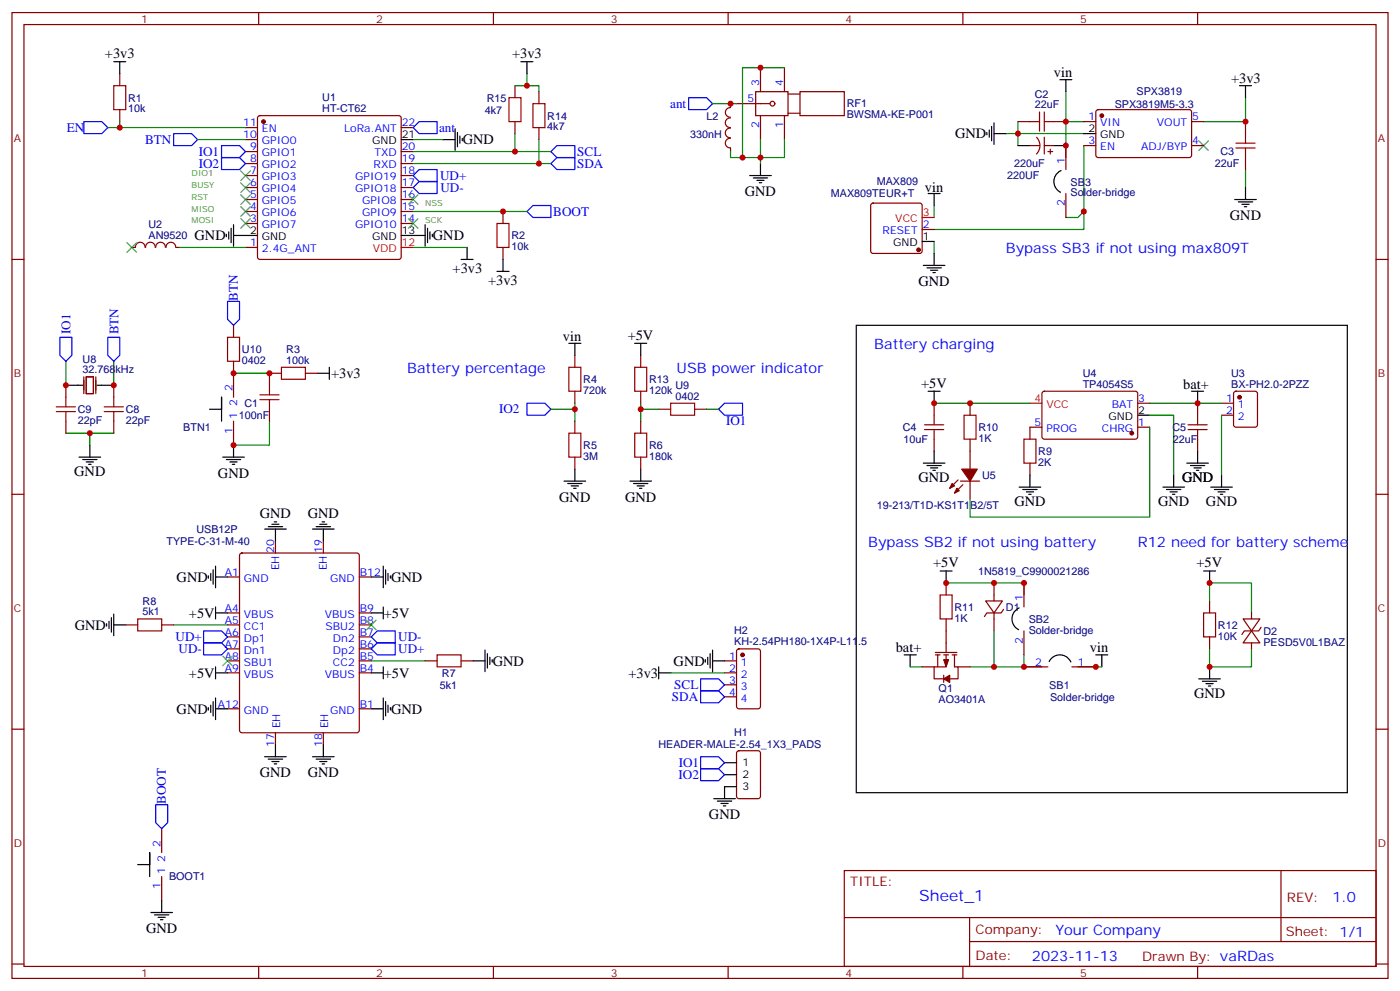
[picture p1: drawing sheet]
<svg xmlns="http://www.w3.org/2000/svg" width="412mm" height="292mm" viewBox="0 0 412 292" stroke-linecap="round" stroke-linejoin="round" font-family="sans-serif">
<g fill="none" stroke="#870000" stroke-width=".35">
<path d="M3.5 3.7h405.4v284.3h-405.4zM7.1 7.2h398.2v277.3h-398.2zM76.2 3.7v3.5M145.3 3.7v3.5M214.5 3.7v3.5M224 19.9v7.1M231.1 19.9v7.1M283.6 3.7v3.5M352.8 3.7v3.5M35.3 21.7v3.5M35.3 32.3v3.5M72.3 37.6h3.5"/>
<path d="M76.1 34.2l.5-.2h40.9l.5 .2 .2 .5v41l-.3 .5-.4 .2h-40.9l-.5-.3-.3-.4v-41zM118.2 37.6h3.5M151.7 25.2v3.6M151.7 35.8v3.5M158.7 27v3.5M158.7 37.6v3.5M215.2 37.7a1.41 1.41 0 0 0-1.5 1.4 1.41 1.41 0 0 0 1.5 1.4M215.2 34.7a1.41 1.41 0 0 0-1.5 1.4 1.41 1.41 0 0 0 1.5 1.4M215.2 31.7a1.41 1.41 0 0 0-1.5 1.4 1.41 1.41 0 0 0 1.5 1.4M215.2 30.5v1.1M217 30.5h9.8M222.6 27h9.5v7h-9.5z"/>
<path d="M224 34v7.1M231.1 34v7.1M232.1 33.3h3.6M232.1 27.7h3.6M235.7 27h13v7h-13zM299.9 35.8h3.5M310.4 35.8h3.6M319.3 35.8h3.5M323 32.5l.5-.2h27.1l.4 .7-.1 13-.6 .4-27.1-.1-.4-.6v-12.7zM351 35.8h3.5M366.9 35.8v3.5M72.3 58.7h3.5"/>
<path d="M72.3 55.2h3.5M72.3 51.7h3.5M72.3 48.2h3.5M72.3 44.6h3.5M72.3 41.1h3.5M118.2 58.7h3.5M118.2 55.2h3.5M118.2 51.7h3.5M118.2 48.2h3.5M118.2 44.6h3.5M215.2 40.7a1.41 1.41 0 0 0-1.5 1.4 1.41 1.41 0 0 0 1.5 1.4M215.2 43.6v1"/>
<path d="M303.4 42.9h2.8M305.4 40.4a3.5 3.5 0 0 1-.1 4.9M307.6 40.4v4.9M307.6 42.9h2.8M308.7 44.6h1.4M309.4 43.9v1.4M314 42.9v7M314 57v7M319.3 42.9h3.5M351 42.9h3.5M366.9 46.4v3.5M3.5 76.4h3.6"/>
<path d="M38.8 72.8h1.1M39.9 72.8a1.41 1.41 0 0 1 1.4-1.5 1.41 1.41 0 0 1 1.4 1.5M42.9 72.8a1.41 1.41 0 0 1 1.4-1.5 1.41 1.41 0 0 1 1.4 1.5M45.9 72.8a1.41 1.41 0 0 1 1.4-1.5 1.41 1.41 0 0 1 1.4 1.5M48.9 72.8a1.41 1.41 0 0 1 1.4-1.5 1.41 1.41 0 0 1 1.4 1.5M51.9 72.8h1M72.3 72.8h3.5M72.3 65.8h3.5M72.3 62.3h3.5M118.2 65.8h3.5M118.2 62.3h3.5M148.2 62.3v3.5"/>
<path d="M148.2 72.8v3.6M256.7 60l.5-.2h13.7l.5 .2 .2 .5v13.4l-.2 .5-.5 .2h-13.7l-.5-.2-.2-.5v-13.4zM271.6 67.6h3.6M405.3 76.4h3.6M68.8 95.8v3.5M19.4 113.4v3.5M24.7 110.9v5M25.4 110.9h2.1v5h-2.1zM28.2 110.9v5M33.5 113.4v3.5M68.8 106.4v10.5M82.9 109.9h-3.5v3.5"/>
<path d="M90 109.9h3.5M169.3 104.6v3.5M169.3 115.2v3.5M188.7 104.6v3.5M188.7 115.2v3.5M275.2 118.7v3.5M285.8 118.7v3.5M307.2 115.4l.4-.2h27.1l.4 .7v13l-.7 .4-27.1-.1-.4-.6v-12.7zM335.1 118.7h3.6M352.8 118.7v3.5M359.8 118.7h3.6M363.6 115.4l.5-.2h5.6l.7 .4v9.5l-.4 .6-5.9 .1-.7-.5v-9.4z"/>
<path d="M19.4 124v3.5M33.5 124v3.5M68.8 124v7.1M79.4 120.5v3.5M169.3 124v3.5M169.3 134.6v3.5M188.7 124v3.5M188.7 134.6v3.5M194 120.5h3.6M204.6 120.5h3.5M275.2 129.3v3.5M285.8 129.3v8.8"/>
<path d="M303.4 136.3v3.6M306.9 125.8h-3.5v3.5M335.1 125.8h3.6M352.8 129.3v3.5M359.8 122.2h3.6M3.5 145.5h3.6M81.1 159.3v3.5M95.2 159.3v3.5M282.2 141.3l-2.4 2.5M282.9 141.6h5.7M283.6 142.7l-2.4 2.5M285.8 141.6v5.3"/>
<path d="M405.3 145.5h3.6M67 169.9h3.6M70.8 163l.5-.2h33.8l.7 .4v51.8l-.4 .7h-34.1l-.7-.4v-51.8zM105.8 169.9h3.6M278.7 171.6v3.6M290.3 176.9h5l-2.5 3.5zM292.8 171.6v5.3M295.6 179.4l-.7 1h-4.2l-.7 1.1M301.6 171.6v7.1M356.3 176.9v3.5M37 184h3.6M47.6 184h3.6"/>
<path d="M67 198.1h3.6M67 194.6h3.6M67 191h3.6M67 187.5h3.6M67 184h3.6M67 180.4h3.6M105.8 198.1h3.6M105.8 194.6h3.6M105.8 191h3.6M105.8 187.5h3.6M105.8 184h3.6M105.8 180.4h3.6"/>
<path d="M125.2 194.6h3.6M135.8 194.6h3.5M213.4 198.1h3.6M213.4 194.6h3.6M217.2 191.2l.5-.2h5.6l.7 .5v16.5l-.4 .6-5.9 .1-.7-.5v-16.5zM271.6 196.3h3.6M275.2 196.3v3.5h2.8M275.5 192.1h6.4M275.5 192.8h1.4M276.2 192.8v3.5M278 198.8v2.1M278 192.8h1.4"/>
<path d="M278.7 192.8v3.5h-3.5M278.7 182.2v9.9M280.5 192.8h1.4M281.2 192.8v3.5h1v3.5h-2.4M282.2 196.3h3.6M292.8 180.4v5.3M301.6 196.3h7.1M301.6 185.7v7.1M315.7 196.3h7.1M356.3 187.5v3.5M366.2 182.2h4.9l-2.4 3.5zM368.7 185.7l2.4 3.6h-4.9z"/>
<path d="M368.7 180.4v1.8M368.7 189.3v1.7M371.5 184.7l-.7 1h-4.3l-.7 1.1M3.5 214.7h3.6M67 208.7h3.6M81.1 215.7v3.6M95.2 215.7v3.6M105.8 208.7h3.6M213.4 201.6h3.6M213.4 205.1h3.6M405.3 214.7h3.6M217.2 221.2l.5-.2h5.6l.7 .4v13l-.4 .7h-5.9l-.7-.4v-13z"/>
<path d="M47.6 243.9v7.1M47.6 258.1v7M248.7 256.3h156.6v28.2h-156.6zM377.3 256.3v20.9M248.7 270.1h156.5M285.6 277.2h119.6M285.6 270.1v14.2M3.5 283.8h3.6M76.2 284.5v3.5M145.3 284.5v3.5M214.5 284.5v3.5M283.6 284.5v3.5"/>
<path d="M352.8 284.5v3.5M405.3 283.8h3.6"/>
<circle cx="227.5" cy="30.5" r=".71"/>
</g>
<g fill="#870000" stroke="#870000" stroke-width=".35">
<path d="M281.9 143.8l.7 .7-1.4 .7z"/>
<path d="M280.5 142.3l.7 .8-1.4 .7z"/>
<path d="M283.3 138.1h4.6l-2.1 3.5z"/>
<path d="M278 194.2h1.4l-.7 2.1z"/>
<path d="M278 199.8l1.8-1v2.1z"/>
<circle cx="77.6" cy="35.8" r=".53"/>
<circle cx="324.6" cy="34" r=".53"/>
<circle cx="365.1" cy="116.9" r=".53"/>
<circle cx="333.4" cy="127.5" r=".53"/>
<circle cx="270.6" cy="73.6" r=".53"/>
<circle cx="218.7" cy="192.8" r=".53"/>
</g>
<g fill="none" stroke="#000" stroke-width=".35">
<path d="M33.5 18.2h3.5M35.3 18.2v3.5M153.5 18.2h3.5M155.2 18.2v3.5M134.1 37.9v6.4M134.8 39v4.2M290.7 39v.7M291.4 38.3v2.1M292.1 37.2v4.3M292.8 39.3h3.5M292.8 36.2v6.3M312.2 23.5h3.5"/>
<path d="M314 23.5v3.5M319.3 39.3h3.5M365.1 25.2h3.6M366.9 25.2v3.6M118.2 41.1h3.5M130.5 41.1h3.6M135.5 40v2.2M136.2 40.7v.8M220.8 51.7h6.4M221.9 52.4h4.2M223 53.1h2.1M223.7 53.8h.7"/>
<path d="M224 48.2v3.5M273.4 57h3.5M275.2 57v3.5M299.9 42.9h3.5M310.4 42.9h3.6M312.5 50.2a3.5 3.5 0 0 0-2.1 3.2 3.5 3.5 0 0 0 2 3.2M363.7 58.7h6.4M364.8 59.4h4.2M366.9 55.2v3.5M66.7 69v.7M67.4 68.3v2.1M68.1 67.2v4.2"/>
<path d="M68.8 69.3h7M68.8 66.1v6.4M118.2 69.3h7M125.2 66.1v6.4M125.9 67.2v4.2M126.6 68.3v2.1M127.4 69v.7M135.8 76.4h3.5M137.6 72.8v3.6M146.4 79.9h3.5M148.2 76.4v3.5M271.6 71.1h3.6"/>
<path d="M272 78.1h6.3M273 78.8h4.3M274.1 79.6h2.1M275.2 74.6v3.5M365.8 60.1h2.1M366.5 60.9h.7M252.2 95.8h144.7v137.6h-144.7zM274.8 80.3h.7M19.4 113.4h4.9M28.6 113.4h4.9M93.5 109.9h3.5M97 108.1v3.6"/>
<path d="M167.6 101.1h3.5M169.3 101.1v3.5M187 101.1h3.5M188.7 101.1v3.5M273.4 115.2h3.5M275.2 115.2v3.5M351 115.2h3.5M352.8 115.2v3.5M23.3 134.6h6.3M24.3 135.3h4.3M25.4 136h2.1M26.1 136.7h.7"/>
<path d="M26.5 131.1v3.5M61.7 120.5h3.6v-3.6v7.1M65.6 134.6h6.4M66.7 135.3h4.2M67.7 136h2.1M68.4 136.7h.7M68.8 131.1v3.5M169.3 138.1v3.5M188.7 138.1v3.5M272 136.3h6.3M273 137.1h4.3M274.1 137.8h2.1"/>
<path d="M274.8 138.5h.7M275.2 132.8v3.5M303.4 139.9v3.5M335.1 122.2h3.6M345.7 139.9v3.5M349.6 136.3h6.4M350.7 137.1h4.2M351.7 137.8h2.1M352.4 138.5h.7M352.8 132.8v3.5M359.8 139.9v3.5M78 155.8h6.3"/>
<path d="M79 155h4.3M80.1 154.3h2.1M80.8 153.6h.7M81.1 155.8v3.5M92.1 155.8h6.3M93.1 155h4.3M94.2 154.3h2.1M94.9 153.6h.7M95.2 155.8v3.5M166.2 141.6h6.3M167.2 142.3h4.2M168.3 143.1h2.1"/>
<path d="M169 143.8h.7M185.6 141.6h6.3M186.6 142.3h4.3M187.7 143.1h2.1M188.4 143.8h.7M300.2 143.4h6.4M301.3 144.1h4.2M302.3 144.8h2.1M303 145.5h.7M342.5 143.4h6.4M343.6 144.1h4.2M344.7 144.8h2.1"/>
<path d="M345.4 145.5h.7M356.7 143.4h6.3M357.7 144.1h4.2M358.8 144.8h2.1M359.5 145.5h.7M61.4 169.5v.7M62.1 168.8v2.1M62.8 167.7v4.3M63.5 169.9h3.5M63.5 166.7v6.3M63.5 178.7v3.5M109.4 169.9h3.5"/>
<path d="M112.9 166.7v6.3M112.9 178.7v3.5M113.6 167.7v4.3M114.3 168.8v2.1M115 169.5v.7M276.9 168.1h3.6M278.7 168.1v3.5M300.2 179a3.5 3.5 0 0 0-2.1 3.1 3.5 3.5 0 0 0 2 3.3M354.5 168.1h3.6M356.3 168.1v3.5M31.4 183.6v.7M32.1 182.9v2.1"/>
<path d="M32.8 181.9v4.2M33.5 184h3.5M33.5 180.8v6.3M63.5 196.3v3.5M63.5 198.1h3.5M63.5 180.4h3.5M109.4 198.1h3.5M109.4 180.4h3.5M112.9 196.3v3.5M139.3 194.6h3.6M142.9 191.4v6.3M143.6 192.4v4.3"/>
<path d="M144.3 193.5v2.1M145 194.2v.7M194 198.1h3.6M194 196.3v3.5M207.8 194.2v.7M208.5 193.5v2.1M209.2 192.4v4.3M209.9 194.6h3.5M209.9 191.4v6.3M266.3 192.8h3.6M268.1 192.8v3.5M309.1 194.7a3.5 3.5 0 0 1 3.2-1.9 3.5 3.5 0 0 1 3.1 2.1"/>
<path d="M322.8 192.8h3.5M324.6 192.8v3.5M353.1 199.8h6.4M356.3 196.3v3.5M61.4 208.3v.7M62.1 207.6v2.1M62.8 206.6v4.2M63.5 205.5v6.3M63.5 208.7h3.5M81.1 219.3v3.5M95.2 219.3v3.5M109.4 208.7h3.5"/>
<path d="M112.9 205.5v6.3M113.6 206.6v4.2M114.3 207.6v2.1M115 208.3v.7M354.2 200.6h4.2M355.2 201.3h2.2M356 202h.7M78 222.8h6.3M79 223.5h4.3M80.1 224.2h2.1M80.8 224.9h.7M92.1 222.8h6.3"/>
<path d="M93.1 223.5h4.3M94.2 224.2h2.1M94.9 224.9h.7M210.3 235.1h6.3M211.3 235.8h4.2M212.4 236.5h2.1M213.1 237.2h.7M213.4 224.5h3.6M213.4 228.1h3.6M217 231.6h-3.6v3.5M40.6 254.5h3.5v-3.5v7.1M44.4 268.6h6.4"/>
<path d="M45.5 269.3h4.2M46.6 270.1h2.1M47.3 270.8h.7M47.6 265.1v3.5"/>
</g>
<path d="M118.2 72.8h3.5M271.6 64h3.6M303.4 118.7h3.5" fill="none" stroke="#f00" stroke-width=".35"/>
<g fill="none" stroke="#008700" stroke-width=".35">
<path d="M231.1 19.9h-12.4v26.5h12.4v-5.3M31.7 37.6h40.6M35.3 35.8v1.8M151.7 25.2h7v1.8M151.7 39.3v5.3M155.2 21.7v3.5M209.9 30.5h7.1M296.3 39.3h23M299.9 35.8v7.1M314 35.8v10.6M314 27v8.8h5.3M366.9 28.8v7h-12.4"/>
<path d="M58.2 41.1h14.1M121.7 41.1h8.8M121.7 44.6h40.6M121.7 48.2h40.6M158.7 41.1v7.1M215.2 44.6v1.8h3.5M224 41.1v7.1M319.3 42.9v24.7h-44.1M366.9 49.9v5.3M52.9 72.8h19.4M121.7 72.8h15.9M121.7 62.3h33.5"/>
<path d="M275.2 60.5v3.5M275.2 71.1v3.5M319.3 62.3l-1.8 1.7h-3.5M19.4 106.4v7M33.5 106.4v7M68.8 109.9h10.6M169.3 118.7v5.3M188.7 118.7v5.3M275.2 118.7h28.2M338.7 118.7h21.1M19.4 127.5h7.1v3.6M26.5 127.5h7"/>
<path d="M79.4 124v7.1h-10.6M162.3 120.5h7M188.7 120.5h5.3M208.1 120.5h3.6M338.7 122.2h7v17.7M338.7 125.8v26.4h-52.9v-5.3M359.8 122.2v17.7M278.7 171.6h22.9v3.6M356.3 176.9v-5.3h12.4v8.8M51.2 184h15.8M109.4 194.6h15.8M197.6 198.1h15.8"/>
<path d="M268.1 196.3h3.5M292.8 185.7v10.6h-7M292.8 196.3h14.1M301.6 192.8v3.5M317.5 196.3h7.1M356.3 191v5.3h12.4v-5.3"/>
</g>
<g fill="none" stroke="#a10000" stroke-width=".35">
<path d="M33.5 25.2h3.5v7.1h-3.5zM149.9 28.8h3.6v7h-3.6zM157 30.5h3.5v7.1h-3.5zM303.4 35.8h2.8M306.2 33v5.6M307.6 33v5.6M307.6 35.8h2.8M366.9 39.3v2.9M364.1 43.6h5.6M364.1 42.2h5.6M366.9 43.6v2.8M146.4 65.8h3.5v7h-3.5z"/>
<path d="M67 99.3h3.6v7.1h-3.6zM16.6 119.8h5.6M19.4 116.9v2.9M30.7 119.8h5.6M33.5 116.9v2.9M76.6 117.7h5.6M76.6 116.2h5.6M79.4 113.4v2.8M79.4 117.7v2.8M82.9 108.1h7.1v3.6h-7.1zM167.6 108.1h3.5v7.1h-3.5zM187 108.1h3.5v7.1h-3.5z"/>
<path d="M197.6 118.7h7v3.5h-7zM16.6 121.2h5.6M19.4 121.2v2.8M30.7 121.2h5.6M33.5 121.2v2.8M167.6 127.5h3.5v7.1h-3.5zM187 127.5h3.5v7.1h-3.5zM272.3 125.1h5.7M272.3 126.5h5.7M275.2 122.2v2.9M275.2 126.5v2.8M284 122.2h3.5v7.1h-3.5z"/>
<path d="M301.6 129.3h3.6v7h-3.6zM350 125.1h5.6M350 126.5h5.6M352.8 122.2v2.9M352.8 126.5v2.8M276.9 175.2h3.6v7h-3.6zM40.6 182.2h7v3.5h-7zM128.8 192.8h7v3.5h-7zM354.5 180.4h3.6v7.1h-3.6z"/>
</g>
<g fill="none" stroke="#00f" stroke-width=".35">
<path d="M24.7 35.8h5.3l1.7 1.8-1.7 1.7h-5.3zM51.2 39.3h5.2l1.8 1.8-1.8 1.8h-5.2zM123.5 35.8h5.3v3.5h-5.3l-1.8-1.7zM202.8 28.8h5.3l1.8 1.7-1.8 1.8h-5.3zM65.3 42.9h5.3l1.7 1.7-1.7 1.8h-5.3zM65.3 46.4h5.3l1.7 1.8-1.7 1.7h-5.3zM121.7 51.7l1.8-1.8h5.3v3.5h-5.3zM121.7 55.2l1.8-1.8h5.3v3.6h-5.3zM162.3 44.6l1.7-1.7h5.3v3.5h-5.3zM162.3 48.2l1.7-1.8h5.3v3.5h-5.3zM155.2 62.3l1.8-1.8h5.3v3.5h-5.3zM17.6 99.3h3.6v5.3l-1.8 1.8-1.8-1.8z"/>
<path d="M31.7 99.3h3.6v5.3l-1.8 1.8-1.8-1.8zM67 88.7h3.6v5.3l-1.8 1.8-1.8-1.8zM155.2 118.7h5.3l1.8 1.8-1.8 1.7h-5.3zM211.7 120.5l1.7-1.8h5.3v3.5h-5.3zM60 185.7h5.3l1.7 1.8-1.7 1.8h-5.3zM60 189.3h5.3l1.7 1.7-1.7 1.8h-5.3zM109.4 191l1.7-1.7h5.3v3.5h-5.3zM109.4 187.5l1.7-1.8h5.3v3.6h-5.3zM206.4 199.8h5.3l1.7 1.8-1.7 1.8h-5.3zM206.4 203.4h5.3l1.7 1.7-1.7 1.8h-5.3zM45.9 236.9h3.5v5.3l-1.8 1.7-1.7-1.7zM206.4 222.8h5.3l1.7 1.7-1.7 1.8h-5.3z"/>
<path d="M206.4 226.3h5.3l1.7 1.8-1.7 1.7h-5.3z"/>
</g>
<g fill="none" stroke="#3c3" stroke-width=".35">
<path d="M70.9 50.3l2.8 2.8M70.9 53.8l2.8 2.8M70.9 57.3l2.8 2.8M73.7 50.3l-2.8 2.8M73.7 53.8l-2.8 2.8M73.7 57.3l-2.8 2.8M120.3 57.3l2.8 2.8M123.1 57.3l-2.8 2.8M353.1 41.5l2.9 2.8M356 41.5l-2.9 2.8M37.4 71.4l2.8 2.9M40.2 71.4l-2.8 2.9"/>
<path d="M70.9 60.9l2.8 2.8M70.9 64.4l2.8 2.8M73.7 60.9l-2.8 2.8M73.7 64.4l-2.8 2.8M120.3 64.4l2.8 2.8M123.1 64.4l-2.8 2.8M65.6 193.1l2.8 2.9M68.4 193.1l-2.8 2.9M107.9 182.6l2.9 2.8M110.8 182.6l-2.9 2.8"/>
</g>
<g fill="#c00">
<circle cx="68.8" cy="131.1" r=".88"/>
<circle cx="79.4" cy="109.9" r=".88"/>
<circle cx="68.8" cy="109.9" r=".88"/>
<circle cx="224" cy="46.4" r=".88"/>
<circle cx="35.3" cy="37.6" r=".88"/>
<circle cx="319.3" cy="62.3" r=".88"/>
<circle cx="314" cy="35.8" r=".88"/>
<circle cx="299.9" cy="39.3" r=".88"/>
<circle cx="366.9" cy="35.8" r=".88"/>
<circle cx="285.8" cy="118.7" r=".88"/>
<circle cx="275.2" cy="118.7" r=".88"/>
<circle cx="352.8" cy="118.7" r=".88"/>
<circle cx="278.7" cy="171.6" r=".88"/>
<circle cx="292.8" cy="196.3" r=".88"/>
<circle cx="215.2" cy="30.5" r=".88"/>
<circle cx="218.7" cy="46.4" r=".88"/>
<circle cx="224" cy="19.9" r=".88"/>
<circle cx="356.3" cy="196.3" r=".88"/>
<circle cx="356.3" cy="171.6" r=".88"/>
<circle cx="301.6" cy="196.3" r=".88"/>
<circle cx="292.8" cy="171.6" r=".88"/>
<circle cx="148.2" cy="62.3" r=".88"/>
<circle cx="169.3" cy="120.5" r=".88"/>
<circle cx="188.7" cy="120.5" r=".88"/>
<circle cx="26.5" cy="127.5" r=".88"/>
<circle cx="33.5" cy="113.4" r=".88"/>
<circle cx="19.4" cy="113.4" r=".88"/>
<circle cx="151.7" cy="44.6" r=".88"/>
<circle cx="158.8" cy="48.2" r=".88"/>
<circle cx="155.2" cy="25.2" r=".88"/>
<circle cx="314" cy="42.9" r=".88"/>
<circle cx="322.8" cy="196.3" r=".88"/>
<circle cx="301.6" cy="171.6" r=".88"/>
</g>
<text font-size="4.6" fill="#00f" x="270.8" y="265.3">Sheet_1</text>
<g font-size="4.2">
<text x="30.9" y="17.1">+3v3</text>
<text x="150.9" y="17.1">+3v3</text>
<text x="310.4" y="22.8">vin</text>
<text x="362.7" y="24.5">+3v3</text>
<text x="281.3" y="40.7">GND</text>
<text x="136.3" y="42.5">GND</text>
<text x="219.4" y="57.8">GND</text>
<text x="272.5" y="56.6">vin</text>
<text x="362.3" y="64.8">GND</text>
<text x="57.3" y="70.7">GND</text>
<text x="127.5" y="70.7">GND</text>
<text x="133.3" y="80.3">+3v3</text>
<text x="143.8" y="83.8">+3v3</text>
<text x="270.6" y="84.2">GND</text>
<text x="165.8" y="100.4">vin</text>
<text x="184.9" y="100">+5V</text>
<text x="97.5" y="111.3">+3v3</text>
<text x="271.3" y="114.1">+5V</text>
<text x="348.5" y="114.5">bat+</text>
<text x="21.9" y="140.2">GND</text>
<text x="64.2" y="140.7">GND</text>
<text x="270.6" y="142">GND</text>
<text x="348.2" y="142">GND</text>
<text x="164.7" y="147.7">GND</text>
<text x="184.1" y="147.7">GND</text>
<text x="298.8" y="149">GND</text>
<text x="341.1" y="149">GND</text>
<text x="355.2" y="149">GND</text>
<text x="76.6" y="152.6">GND</text>
<text x="90.7" y="152.6">GND</text>
<text x="274.9" y="167">+5V</text>
<text x="352.5" y="167">+5V</text>
<text x="52" y="171.3">GND</text>
<text x="115.2" y="171.3">GND</text>
<text x="22" y="185.4">GND</text>
<text x="55.6" y="181.9">+5V</text>
<text x="113.1" y="181.9">+5V</text>
<text x="145.2" y="196">GND</text>
<text x="198.4" y="196">GND</text>
<text x="263.9" y="192.1">bat+</text>
<text x="321" y="192.1">vin</text>
<text x="55.6" y="199.5">+5V</text>
<text x="113.1" y="199.5">+5V</text>
<text x="185.1" y="199.5">+3v3</text>
<text x="351.7" y="205.5">GND</text>
<text x="52" y="210.1">GND</text>
<text x="115.2" y="210.1">GND</text>
<text x="76.6" y="228.9">GND</text>
<text x="90.7" y="228.9">GND</text>
<text x="208.8" y="241.1">GND</text>
<text x="43" y="274.7">GND</text>
</g>
<g font-size="4.2" fill="#00f">
<text x="296.3" y="74.6">Bypass SB3 if not using max809T</text>
<text x="257.5" y="102.8">Battery charging</text>
<text x="119.9" y="109.9">Battery percentage</text>
<text x="199.3" y="109.9">USB power indicator</text>
<text x="255.8" y="161">Bypass SB2 if not using battery</text>
<text x="335.1" y="161">R12 need for battery scheme</text>
<text x="392.5" y="265.6">1.0</text>
<text x="310.9" y="275.1">Your Company</text>
<text x="304" y="282.9">2023-11-13</text>
</g>
<g font-size="3.9" fill="#00f">
<text x="197.4" y="31.7">ant</text>
<text x="19.7" y="38.8">EN</text>
<text x="129.3" y="39">ant</text>
<text x="42.7" y="42.4">BTN</text>
<text x="58.5" y="45.8">IO1</text>
<text x="170" y="45.9">SCL</text>
<text x="58.5" y="49.4">IO2</text>
<text x="129.6" y="52.9">UD+</text>
<text x="170" y="49.5">SDA</text>
<text x="129.7" y="56.5">UD-</text>
<text x="163" y="63.5">BOOT</text>
<text x="70.1" y="88.5" transform="rotate(-90 70.1 88.5)">BTN</text>
<text x="20.8" y="98.4" transform="rotate(-90 20.8 98.4)">IO1</text>
<text x="34.9" y="98.4" transform="rotate(-90 34.9 98.4)">BTN</text>
<text x="147" y="121.7">IO2</text>
<text x="213.9" y="125.3">IO1</text>
<text x="51.7" y="188.8">UD+</text>
<text x="117.3" y="188.7">UD-</text>
<text x="52.6" y="192.3">UD-</text>
<text x="117.3" y="192.2">UD+</text>
<text x="198.6" y="202.9">SCL</text>
<text x="197.9" y="206.4">SDA</text>
<text x="199.9" y="225.8">IO1</text>
<text x="199.9" y="229.3">IO2</text>
<text x="48.9" y="236.7" transform="rotate(-90 48.9 236.7)">BOOT</text>
</g>
<g font-size="3.9" fill="#800">
<text x="250.5" y="260.9">TITLE:</text>
<text x="379.1" y="265.6">REV:</text>
<text x="287.4" y="275.1">Company:</text>
<text x="378.7" y="275.7">Sheet: 1/1</text>
<text x="287.4" y="282.8">Date:</text>
<text x="336.4" y="282.8">Drawn By: vaRDas</text>
</g>
<g font-size="3.2" fill="#800">
<text x="41.6" y="6.7">1</text>
<text x="110.8" y="6.7">2</text>
<text x="179.9" y="6.7">3</text>
<text x="249.1" y="6.7">4</text>
<text x="318.2" y="6.7">5</text>
<text x="4.1" y="41.8">A</text>
<text x="405.9" y="41.8">A</text>
<text x="4.1" y="110.9">B</text>
<text x="405.9" y="110.9">B</text>
<text x="4.1" y="180.1">C</text>
<text x="405.9" y="180.1">C</text>
<text x="4.1" y="249.2">D</text>
<text x="405.9" y="249.2">D</text>
<text x="41.6" y="287.5">1</text>
<text x="110.8" y="287.5">2</text>
<text x="179.9" y="287.5">3</text>
<text x="249.1" y="287.5">4</text>
<text x="318.2" y="287.5">5</text>
</g>
<g font-size="3.2" fill="#000080">
<text x="37.7" y="29.9">R1</text>
<text x="94.9" y="29.8">U1</text>
<text x="143.4" y="29.9">R15</text>
<text x="304.8" y="28.8">C2</text>
<text x="334.8" y="28">SPX3819</text>
<text x="37.7" y="33.1">10k</text>
<text x="94.9" y="33">HT-CT62</text>
<text x="142.8" y="33.5">4k7</text>
<text x="161.2" y="35.2">R14</text>
<text x="208.1" y="35.2">L2</text>
<text x="249.4" y="34.7">BWSMA-KE-P001</text>
<text x="249.4" y="31.6">RF1</text>
<text x="304.8" y="31.9">22uF</text>
<text x="328.4" y="31.6">SPX3819M5-3.3</text>
<text x="161.2" y="38.4">4k7</text>
<text x="203.3" y="40.5">330nH</text>
<text x="359.5" y="45.8">C3</text>
<text x="296.7" y="52.8">220UF</text>
<text x="298.7" y="49.3">220uF</text>
<text x="357.8" y="49.3">22uF</text>
<text x="244.8" y="58.1">MAX809TEUR+T</text>
<text x="258.3" y="54.6">MAX809</text>
<text x="315.4" y="57.7">Solder-bridge</text>
<text x="315.4" y="54.6">SB3</text>
<text x="43.8" y="70.3">AN9520</text>
<text x="43.8" y="67.1">U2</text>
<text x="150.6" y="70.5">R2</text>
<text x="150.6" y="73.6">10k</text>
<text x="24.3" y="106.8">U8</text>
<text x="71.3" y="107.2">0402</text>
<text x="71.3" y="104">U10</text>
<text x="84.3" y="107.1">100k</text>
<text x="84.3" y="103.8">R3</text>
<text x="24.3" y="109.9">32.768kHz</text>
<text x="171.8" y="112.8">R4</text>
<text x="191.2" y="112.8">R13</text>
<text x="318.9" y="110.9">U4</text>
<text x="362.7" y="110.9">U3</text>
<text x="72" y="119.9">C1</text>
<text x="171.8" y="116">720k</text>
<text x="191.2" y="116">120k</text>
<text x="199" y="117.7">0402</text>
<text x="199" y="114.4">U9</text>
<text x="318.9" y="114.1">TP4054S5</text>
<text x="362.7" y="114.1">BX-PH2.0-2PZZ</text>
<text x="22.9" y="124.9">22pF</text>
<text x="22.9" y="121.6">C9</text>
<text x="37" y="124.9">22pF</text>
<text x="37" y="121.6">C8</text>
<text x="70.3" y="123.4">100nF</text>
<text x="54" y="126.9">BTN1</text>
<text x="265.9" y="126.9">C4</text>
<text x="266.1" y="130.4">10uF</text>
<text x="288.2" y="130.1">1K</text>
<text x="288.2" y="126.9">R10</text>
<text x="345.4" y="126.9">C5</text>
<text x="345.5" y="130.5">22uF</text>
<text x="171.8" y="135.4">3M</text>
<text x="171.8" y="132.2">R5</text>
<text x="191.2" y="135.4">180k</text>
<text x="191.2" y="132.2">R6</text>
<text x="305.9" y="137.1">2K</text>
<text x="305.9" y="134">R9</text>
<text x="289.3" y="141">U5</text>
<text x="258.3" y="149.8">19-213/T1D-KS1T1B2/5T</text>
<text x="49" y="160.4">TYPE-C-31-M-40</text>
<text x="57.9" y="156.9">USB12P</text>
<text x="288.1" y="169.3">1N5819_C9900021286</text>
<text x="42" y="178">R8</text>
<text x="281.2" y="179.8">R11</text>
<text x="296.3" y="179.8">D1</text>
<text x="42" y="181.2">5k1</text>
<text x="281.2" y="183">1K</text>
<text x="303" y="183.4">SB2</text>
<text x="358.8" y="185.1">R12</text>
<text x="216.3" y="189.8">KH-2.54PH180-1X4P-L11.5</text>
<text x="216.3" y="186.6">H2</text>
<text x="303" y="186.5">Solder-bridge</text>
<text x="358.8" y="188.3">10K</text>
<text x="372.2" y="190.1">PESD5V0L1BAZ</text>
<text x="372.2" y="186.9">D2</text>
<text x="129.5" y="202.7">5k1</text>
<text x="130.2" y="199.2">R7</text>
<text x="276.5" y="203.7">Q1</text>
<text x="309.1" y="202.8">SB1</text>
<text x="276.5" y="206.9">AO3401A</text>
<text x="309.3" y="206.3">Solder-bridge</text>
<text x="194" y="220.3">HEADER-MALE-2.54_1X3_PADS</text>
<text x="216.3" y="216.8">H1</text>
<text x="49.8" y="259.2">BOOT1</text>
</g>
<g font-size="3.2" fill="#00f">
<text x="223.7" y="25.2" transform="rotate(-90 223.7 25.2)">3</text>
<text x="230.7" y="25.2" transform="rotate(-90 230.7 25.2)">4</text>
<text x="220.2" y="30.2">5</text>
<text x="320.6" y="35.5">1</text>
<text x="351.2" y="35.5">5</text>
<text x="71.6" y="40.7">10</text>
<text x="71.6" y="37.2">11</text>
<text x="77.2" y="39">EN</text>
<text x="101.4" y="39">LoRa.ANT</text>
<text x="118.4" y="37.2">22</text>
<text x="223.7" y="37.8" transform="rotate(-90 223.7 37.8)">2</text>
<text x="230.7" y="37.8" transform="rotate(-90 230.7 37.8)">1</text>
<text x="324.1" y="37.2">VIN</text>
<text x="340.8" y="37.2">VOUT</text>
<text x="73.7" y="47.8">8</text>
<text x="73.7" y="44.3">9</text>
<text x="77.2" y="46">GPIO1</text>
<text x="77.2" y="42.5">GPIO0</text>
<text x="110.3" y="46">TXD</text>
<text x="118.4" y="47.8">19</text>
<text x="118.4" y="44.3">20</text>
<text x="320.6" y="42.5">3</text>
<text x="324.1" y="44.3">EN</text>
<text x="336.2" y="44.3">ADJ/BYP</text>
<text x="351.2" y="42.5">4</text>
<text x="73.7" y="51.3">7</text>
<text x="77.2" y="53.1">GPIO3</text>
<text x="77.2" y="49.6">GPIO2</text>
<text x="104.6" y="53.1">GPIO19</text>
<text x="110" y="49.6">RXD</text>
<text x="118.4" y="51.3">18</text>
<text x="313.6" y="48.2" transform="rotate(-90 313.6 48.2)">1</text>
<text x="73.7" y="58.4">5</text>
<text x="73.7" y="54.9">6</text>
<text x="77.2" y="56.6">GPIO4</text>
<text x="104.6" y="56.6">GPIO18</text>
<text x="118.4" y="58.4">16</text>
<text x="118.4" y="54.9">17</text>
<text x="73.7" y="65.4">3</text>
<text x="73.7" y="61.9">4</text>
<text x="77.2" y="63.7">GPIO6</text>
<text x="77.2" y="60.1">GPIO5</text>
<text x="106.7" y="63.7">GPIO9</text>
<text x="106.7" y="60.1">GPIO8</text>
<text x="118.4" y="65.4">14</text>
<text x="118.4" y="61.9">15</text>
<text x="313.6" y="60.8" transform="rotate(-90 313.6 60.8)">2</text>
<text x="77.2" y="67.2">GPIO7</text>
<text x="104.6" y="67.2">GPIO10</text>
<text x="260" y="69">RESET</text>
<text x="271.8" y="67.2">2</text>
<text x="73.7" y="72.5">1</text>
<text x="77.2" y="74.3">2.4G_ANT</text>
<text x="68.4" y="115.2" transform="rotate(-90 68.4 115.2)">2</text>
<text x="69.8" y="119.7" transform="rotate(-90 69.8 119.7)">2</text>
<text x="335.3" y="118.4">3</text>
<text x="361.2" y="118.4">1</text>
<text x="69.8" y="123.3" transform="rotate(-90 69.8 123.3)">1</text>
<text x="304.7" y="125.4">5</text>
<text x="327.5" y="120.1">BAT</text>
<text x="335.3" y="125.4">1</text>
<text x="361.2" y="121.9">2</text>
<text x="364.7" y="120.1">1</text>
<text x="364.7" y="123.6">2</text>
<text x="68.4" y="127.8" transform="rotate(-90 68.4 127.8)">1</text>
<text x="308.2" y="127.2">PROG</text>
<text x="324.6" y="127.2">CHRG</text>
<text x="80.8" y="162.8" transform="rotate(-90 80.8 162.8)">20</text>
<text x="82.2" y="167.9" transform="rotate(-90 82.2 167.9)">EH</text>
<text x="94.9" y="162.8" transform="rotate(-90 94.9 162.8)">19</text>
<text x="96.3" y="167.9" transform="rotate(-90 96.3 167.9)">EH</text>
<text x="66.2" y="169.5">A1</text>
<text x="71.9" y="171.3">GND</text>
<text x="97.2" y="171.3">GND</text>
<text x="106" y="169.5">B12</text>
<text x="301.3" y="176.9" transform="rotate(-90 301.3 176.9)">1</text>
<text x="66.2" y="183.6">A5</text>
<text x="66.2" y="180.1">A4</text>
<text x="71.9" y="185.4">CC1</text>
<text x="71.9" y="181.9">VBUS</text>
<text x="95.7" y="181.9">VBUS</text>
<text x="95.8" y="185.4">SBU2</text>
<text x="106" y="180.1">B9</text>
<text x="106" y="183.6">B8</text>
<text x="66.2" y="190.7">A7</text>
<text x="66.2" y="187.1">A6</text>
<text x="71.9" y="188.9">Dp1</text>
<text x="98.1" y="188.9">Dn2</text>
<text x="106" y="187.1">B7</text>
<text x="106" y="190.7">B6</text>
<text x="301.3" y="189.5" transform="rotate(-90 301.3 189.5)">2</text>
<text x="66.2" y="197.7">A9</text>
<text x="66.2" y="194.2">A8</text>
<text x="71.9" y="196">SBU1</text>
<text x="71.9" y="192.4">Dn1</text>
<text x="98.1" y="196">CC2</text>
<text x="98.1" y="192.4">Dp2</text>
<text x="106" y="194.2">B5</text>
<text x="106" y="197.7">B4</text>
<text x="214.8" y="194.2">1</text>
<text x="214.8" y="197.7">2</text>
<text x="218.3" y="196">1</text>
<text x="304.9" y="196">2</text>
<text x="317.5" y="196">1</text>
<text x="71.9" y="199.5">VBUS</text>
<text x="95.7" y="199.5">VBUS</text>
<text x="214.8" y="201.3">3</text>
<text x="218.3" y="199.5">2</text>
<text x="218.3" y="203">3</text>
<text x="64.2" y="208.3">A12</text>
<text x="106" y="208.3">B1</text>
<text x="214.8" y="204.8">4</text>
<text x="218.3" y="206.6">4</text>
<text x="71.9" y="210.1">GND</text>
<text x="82.5" y="214.4" transform="rotate(-90 82.5 214.4)">EH</text>
<text x="96.7" y="214.4" transform="rotate(-90 96.7 214.4)">EH</text>
<text x="97.2" y="210.1">GND</text>
<text x="80.8" y="219.9" transform="rotate(-90 80.8 219.9)">17</text>
<text x="94.9" y="219.9" transform="rotate(-90 94.9 219.9)">18</text>
<text x="47.3" y="249.2" transform="rotate(-90 47.3 249.2)">2</text>
<text x="48.7" y="257.4" transform="rotate(-90 48.7 257.4)">1</text>
<text x="48.7" y="253.7" transform="rotate(-90 48.7 253.7)">2</text>
<text x="47.3" y="261.8" transform="rotate(-90 47.3 261.8)">1</text>
</g>
<g font-size="3.2">
<text x="118.4" y="40.7">21</text>
<text x="320.6" y="39">2</text>
<text x="324.1" y="40.7">GND</text>
<text x="109.6" y="42.5">GND</text>
<text x="73.7" y="69">2</text>
<text x="77.2" y="70.7">GND</text>
<text x="109.6" y="70.7">GND</text>
<text x="118.4" y="69">13</text>
<text x="271.8" y="70.7">1</text>
<text x="263.1" y="72.5">GND</text>
<text x="326.6" y="123.6">GND</text>
<text x="335.3" y="121.9">2</text>
<text x="218.7" y="225.6">1</text>
<text x="218.7" y="232.7">3</text>
<text x="218.7" y="229.1">2</text>
</g>
<g font-size="3.2" fill="#f00">
<text x="263.7" y="65.4">VCC</text>
<text x="271.8" y="63.7">3</text>
<text x="109.8" y="74.3">VDD</text>
<text x="118.4" y="72.5">12</text>
<text x="304.7" y="118.4">4</text>
<text x="308.2" y="120.1">VCC</text>
</g>
<g font-size="2.5" fill="#690">
<text x="56.4" y="51.7">DIO1</text>
<text x="56.4" y="55.2">BUSY</text>
<text x="56.4" y="58.7">RST</text>
<text x="56.4" y="62.3">MISO</text>
<text x="56.4" y="65.8">MOSI</text>
<text x="125.2" y="65.8">SCK</text>
<text x="125.2" y="60.5">NSS</text>
</g>
</svg>
